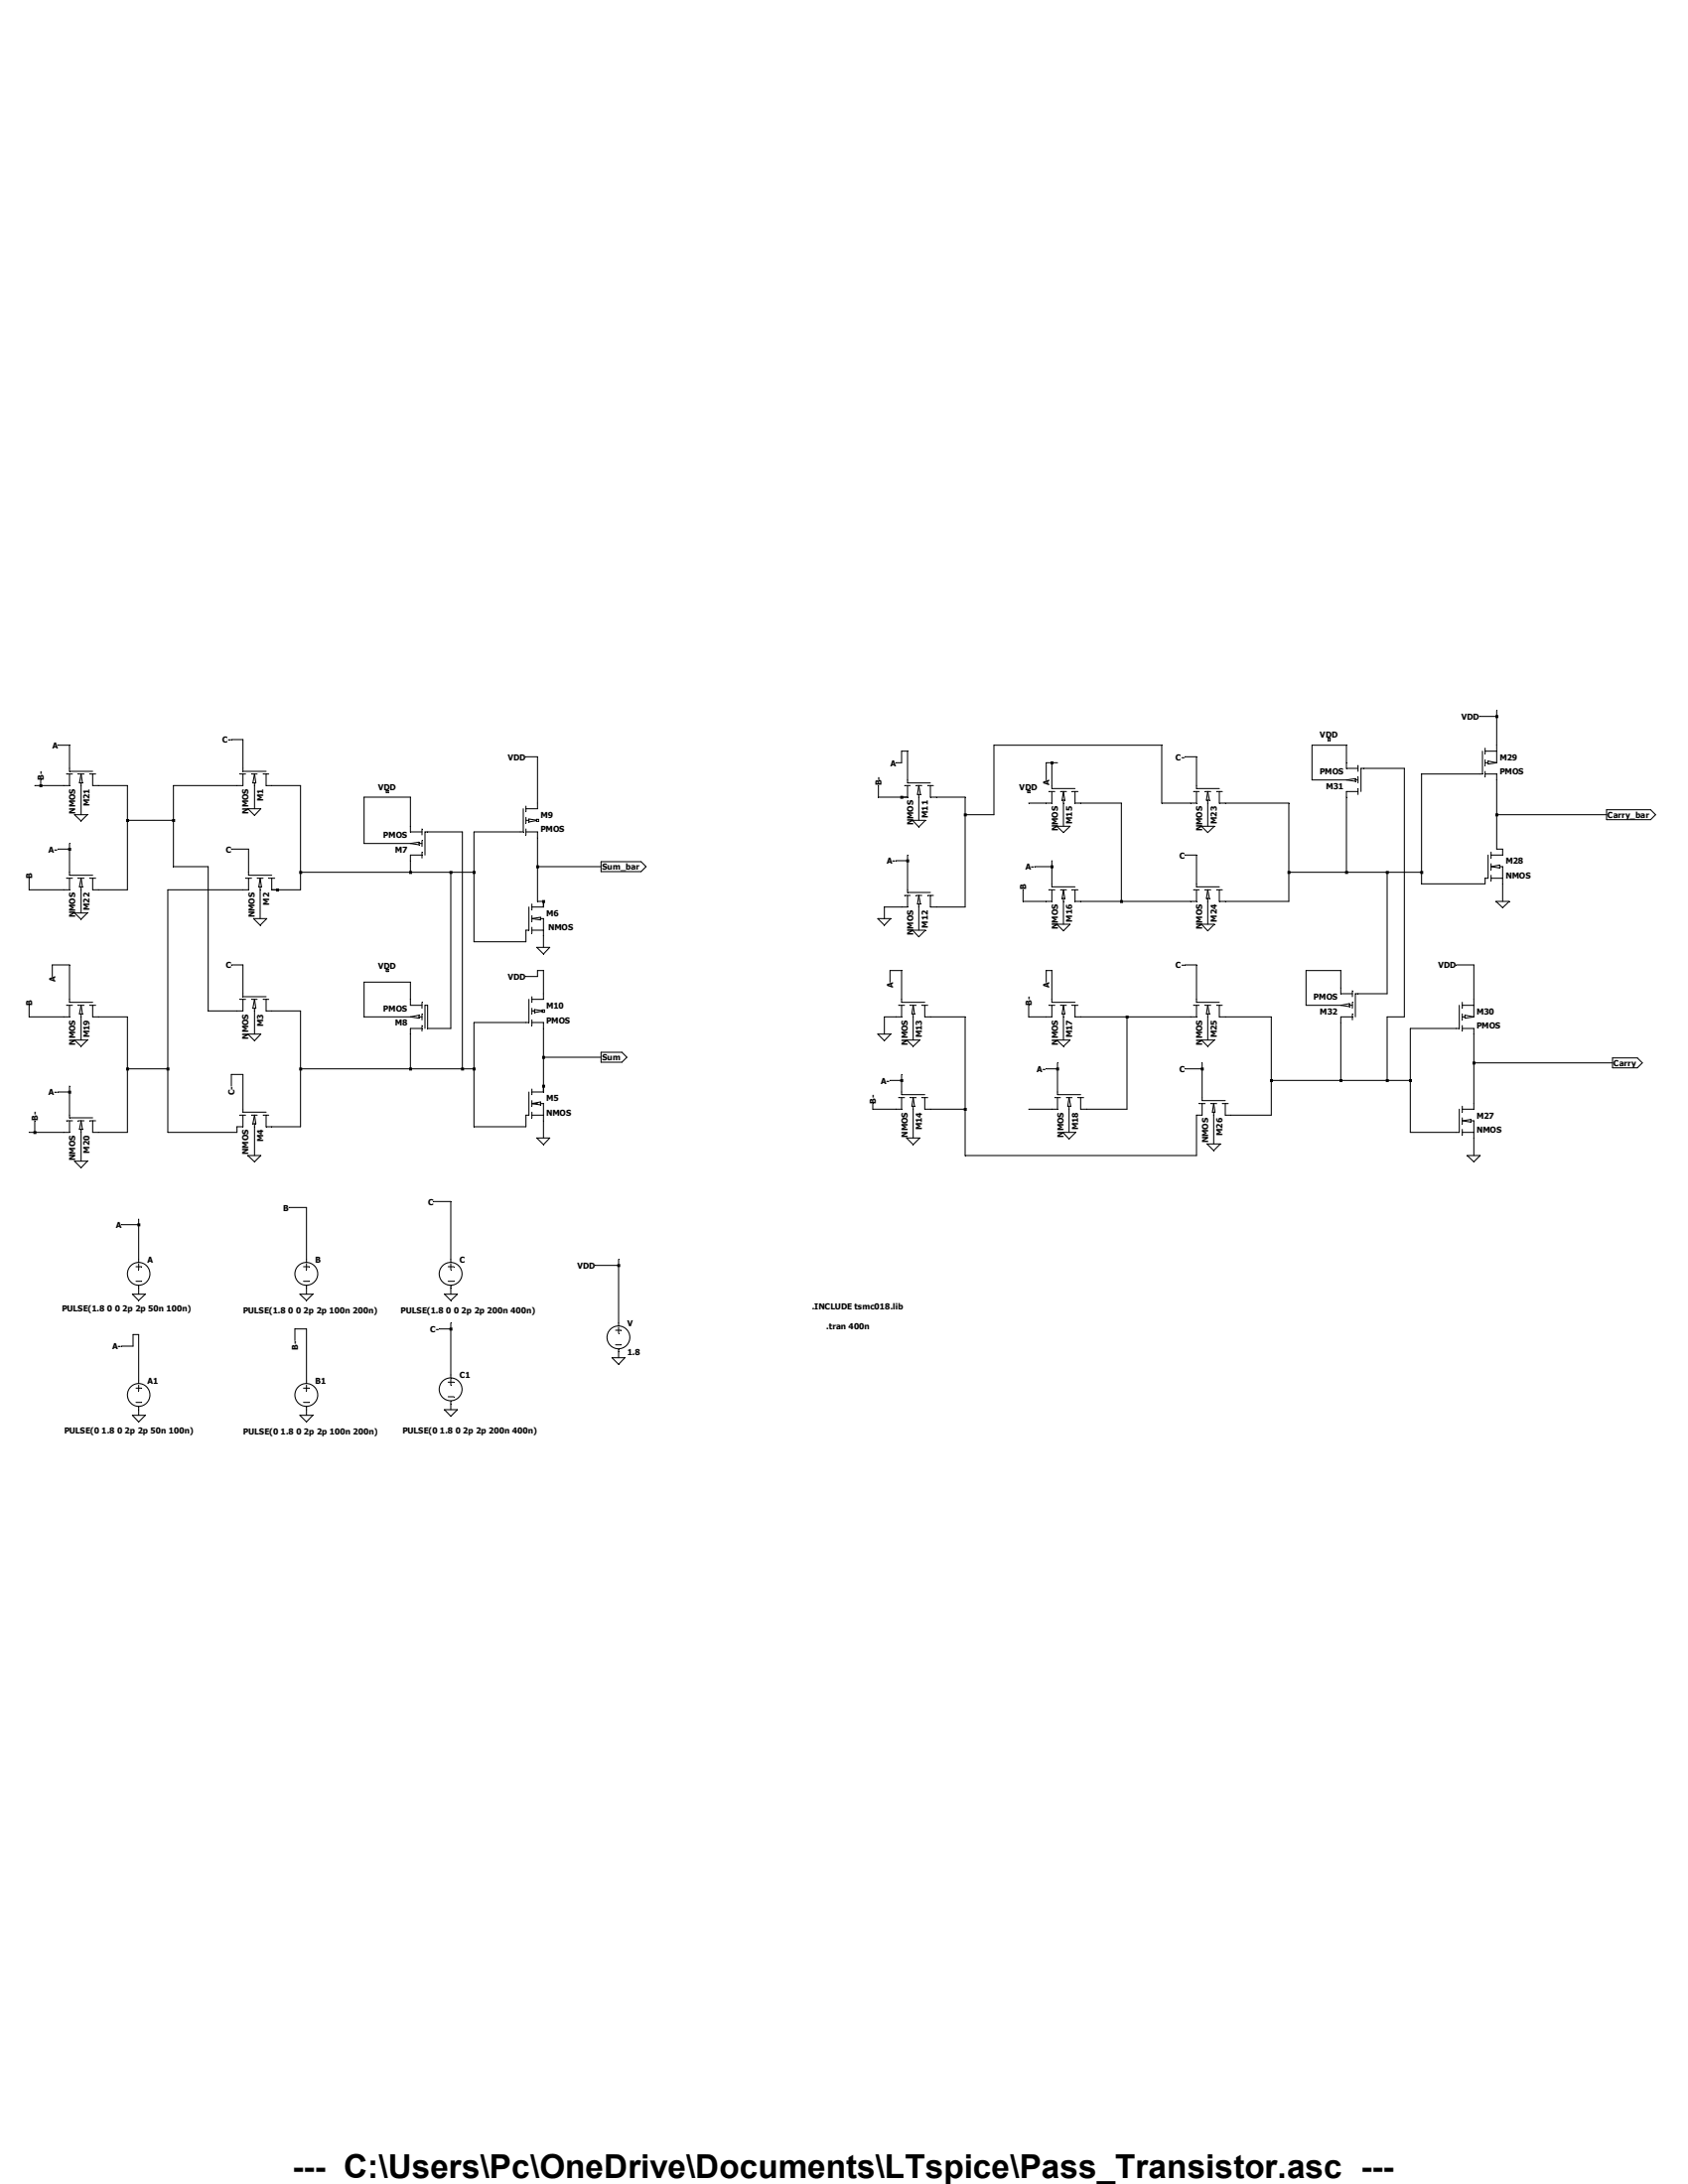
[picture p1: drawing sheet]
<svg xmlns="http://www.w3.org/2000/svg" width="216mm" height="279mm" viewBox="0 0 216 279" stroke-linecap="round" stroke-linejoin="round" font-family="sans-serif">
<g fill="none" stroke="#000" stroke-width=".13">
<path d="M8.5 99h.8M8.9 98.3v.4h3M8.9 99v1.5h-.8M10 99h.8M10.4 99l.1 1.2h-.3zM11.5 99h.7M11.9 99v1.5h.7M30.7 99h.7M31.1 99v1.5h-.8M31.1 98.3v.4h2.9M32.2 99h.7M32.6 99l.1 1.2h-.4z"/>
<path d="M33.7 99h.7M34 99v1.5h.8M8.5 112.4h.8M8.9 111.6v.4h3M8.9 112.4v1.4h-.8M10 112.4h.8M10.4 100.2v.3M10.4 113.5v.3M10.4 112.4l.1 1.1h-.3zM11.5 112.4h.7M11.9 112.4v1.4h.7M31.4 112.4h.8"/>
<path d="M31.8 112.4v1.4h-.7M31.8 111.6v.4h3M32.6 100.2v.3M32.9 112.4h.8M33.3 112.4l.1 1.1h-.3zM33.3 113.5v.3M34.4 112.4h.7M34.8 112.4v1.4h.7M52.5 105.7v.7h1.5M52.5 107.9l1.1-.2v.4zM53.6 107.9h.4M54 109.4h-1.5v.7"/>
<path d="M54 106v.8M54 107.5v.8M54 109v.8M54.7 106.4h-.3v3M66.9 103.5v2.9h-.4M67.3 106.4h1.4v.8M67.3 104.9h.3M67.3 103.1v.7M67.3 104.6v.7M67.3 106v.8M67.6 116v3h-.3M67.6 104.8l1.1 .1-1.1 .3z"/>
<path d="M68 119h1.5v.7M68 117.5l1.1-.2v.4zM68 115.7v.7M68 117.1v.8M68 118.6v.8M68.6 104.8h.3v.3h-.3zM68.7 102.7v.8h-1.4M69.1 117.5h.4M69.5 115.3v.7h-1.5M8.5 128.6h.8M8.9 128.6v1.5h-.8M8.9 127.8v.4h3"/>
<path d="M10 128.6h.8M10.4 129.7v.4M10.4 128.6l.1 1.1h-.3zM11.5 128.6h.7M11.9 128.6v1.5h.7M30.7 127.8h.7M31.1 127.1v.4h2.9M31.1 127.8v1.5h-.8M32.2 127.8h.7M32.6 129v.3M32.6 127.8l.1 1.2h-.4zM33.7 127.8h.7"/>
<path d="M34 127.8v1.5h.8M52.5 127.8v.8h1.5M52.5 130.1l1.1-.2v.4zM53.6 130.1h.4M54 131.6h-1.5v.7M54 128.2v.8M54 129.7v.8M54 131.2v.7M54.7 128.6h-.3v3M67.6 139.7v3h-.3M68 139.3v.7M69.5 138.9v.8h-1.5"/>
<path d="M8.5 143.4h.8M8.9 142.7v.3h3M8.9 143.4v1.5h-.8M10 143.4h.8M10.4 144.5v.4M10.4 143.4l.1 1.1h-.3zM11.5 143.4h.7M11.9 143.4v1.5h.7M30.7 142.7h.7M31.1 141.9v.4h2.9M31.1 142.7v1.4h-.8M32.2 142.7h.7"/>
<path d="M32.6 143.8v.3M32.6 142.7l.1 1.1h-.4zM33.7 142.7h.7M34 142.7v1.4h.8M68 142.7h1.5v.7M68 141.2l1.1-.2v.4zM68 140.8v.7M68 142.3v.7M69.1 141.2h.4"/>
</g>
<path d="M67.6 127.8v3h-.3M68 130.8h1.5v.8M68 129.3h.4M68 127.5v.7M68 129v.7M68 130.5v.7M68.4 129.2l1.1 .1-1.1 .2zM69.3 129.2h.3v.3h-.3zM69.5 127.1v.7h-1.5" fill="none" stroke="#000" stroke-width=".13"/>
<g fill="none" stroke="#000" stroke-width=".13">
<path d="M5.2 99.8v.7M7.4 95.3h1.5v3M29.6 94.6h1.5v3.7M67.3 96.8h1.4v5.9M114.6 97.6h.7v-1.5h.8v4.1h2.9M134.5 97.6v3.3h3M135.3 97.6h-1.5v2.2M151.6 96.8h1.4v4.1h3M169.9 94.4h.2v.3h-.2zM172.2 99.8l1.2-.2v.3zM173.4 99.8h.3M173.7 98.3h-1.5v-3h-4.4v4.5h4.4"/>
<path d="M173.7 97.9v.8M173.7 99.4v.8M189.2 91.7h2.2M189.6 96.1v2.9h-7.8v14.1h8.1v-.7h.4v-3M189.9 99h1.5v9.6h.8v.8h-1.5M189.9 97.6h.4M189.9 95.7v.7M189.9 97.2v.7M189.9 98.7v.7M189.9 96.1h1.5M190.3 97.4l1.1 .2-1.1 .1zM191.4 90.9v6.7"/>
<path d="M3.7 112.4v1.4h4.4M4.4 100.5h3.7M7.4 108.6h1.5M8.9 107.9v3.7M9.5 116.8h1.7l-.8 .8zM9.5 104.2h1.7l-.8 .8zM10.4 100.5v3.7M10.4 113.8v3M12.6 100.5h3.7v13.3h-3.7M16.3 104.9h5.9M29.6 108.6h2.2v3M30.3 100.5h-8.1v10.4h4.4v18.4h3.7"/>
<path d="M31.1 113.8h-9.6v31.1h8.8v-.8M31.7 103.5h1.7l-.8 .8zM32.4 117.5h1.7l-.8 .9zM32.6 100.5v3M33.3 113.8v3.7M34.8 100.5h3.6v13.3h-3.6M38.4 111.6h22.2M49.4 101.1h.3v.3h-.3zM52.5 105.7v-3.7h-5.9v5.9h5.9M52.5 110.1v1.5M54.7 106.4h4.4v30.3M57.7 111.6v20h-3v-3"/>
<path d="M66.5 106.4h-5.9v14.1h6.7v-1.5M68.7 107.2v8.1h.8v.7M68.7 110.9h8.2M69.5 117.5v1.5M69.5 119.7v1.5M76.9 110.2h5.1l.6 .7-.6 .6h-5.1zM112.3 117.5h1.6l-.8 .9zM112.4 100.5v1.5h3.7v-1.5M114.6 110.1h1.5M115.7 100.5h.7M115.7 114.6h.7M116.1 109.4v4.8h2.9"/>
<path d="M116.1 114.6v1.4h-3v1.5M116.7 104.9h1.7l-.9 .9zM116.7 119h1.7l-.9 .8zM117.2 100.5h.7M117.2 114.6h.7M117.5 101.6v3.3M117.5 115.7v3.3M117.5 100.5l.2 1.1h-.4zM117.5 114.6l.2 1.1h-.4zM118.7 100.5h.7M118.7 114.6h.7M119 100.5v1.5h4.4v14h-4.4v-1.4"/>
<path d="M130.9 113.8v1.5h3.6v-1.5M131.4 101.1h.3v.3h-.3zM132.3 110.9h2.2M134.2 101.3h.7M134.2 113.8h.7M134.5 101.3v1.4h-2.9M134.5 110.1v3.4h3M135.2 105.7h1.7l-.9 .8zM135.2 118.2h1.7l-.9 .9zM135.6 101.3h.8M135.6 113.8h.8M136 102.4v3.3"/>
<path d="M136 114.9v3.3M136 101.3l.2 1.1h-.4zM136 113.8l.2 1.1h-.4zM137.1 101.3h.8M137.1 113.8h.8M137.5 101.3v1.4h5.9v12.6M137.5 113.8v1.5h15.5v-1.5M151.6 109.4h1.4v4.1h3M152.7 101.3h.7M152.7 113.8h.7M153 101.3v1.4h-4.4v-7.4h-21.5v8.9h-3.7M153.7 105.7h1.6l-.8 .8z"/>
<path d="M153.7 118.2h1.6l-.8 .9zM154.1 101.3h.8M154.1 113.8h.8M154.5 101.3l.2 1.1h-.4zM154.5 113.8l.2 1.1h-.4zM154.5 102.4v3.3M154.5 114.9v3.3M155.6 101.3h.7M155.6 113.8h.7M156 101.3v1.4h8.8v12.6h-8.8v-1.5M164.8 111.6h17M173.7 101.3h-1.5v10.3"/>
<path d="M173.7 100.9v.7M174.1 101.3v-3h5.5v31.8h-2.2v8.1M177.4 111.6v15.5h-4v3M190.7 112.4h1.5M190.7 110.9l1.1-.2v.3zM190.7 109v.8M190.7 110.5v.8M190.7 112v.7M191.3 115.3h1.7l-.8 .8zM191.4 104.2h14.1M191.8 110.9h.4v4.4M205.5 103.6h5.6l.7 .6-.7 .7h-5.6z"/>
<path d="M3.7 128.6v1.5h4.4M6.7 124.9v-1.5h2.2v4.4M7.4 139.7h1.5M8.9 138.9v3.8M9.5 133.1h1.7l-.8 .8zM10.4 130.1v3M12.6 130.1h3.7v14.8h-3.7M16.3 136.7h5.2M29.6 123.4h1.5v3.7M29.6 138.9v-1.4h1.5v4.4M31.7 132.3h1.7l-.8 .8zM32.6 129.3v3"/>
<path d="M34.8 129.3h3.6v14.8h-3.6M38.4 136.7h22.2M49.4 124h.3v.3h-.3zM52.5 127.8v-2.2h-5.9v4.5h5.9M52.5 132.3v4.4M67.3 124.9h1.4v-.7h.8v2.9M67.3 130.8h-6.7v13.3h6.7v-1.4M68.7 121.2h1.6l-.8 .8zM69.5 131.6v8.1M69.5 135.3h7.4M76.9 134.6h2.6l.7 .7-.7 .6h-2.6zM112.3 132.3h1.6l-.8 .8z"/>
<path d="M113.8 125.6v-1.4h1.5v4h3M113.8 138.2h1.5M114.9 128.6h.8M115.3 128.6v1.5h-2.2v2.2M115.3 137.5v2.5h3M116 133.1h1.6l-.8 .8zM116.4 128.6h.8M116.8 129.7v3.4M116.8 128.6l.2 1.1h-.4zM117.9 128.6h.8M118.3 128.6v1.5h5.1v17.7h29.6v-5.1h.8v-1.5M131.6 128.6v1.5h2.9v-1.5"/>
<path d="M133.8 125.6v-1.4h.7v4h3M133.8 136.7h1.5M134.2 128.6h.7M135.2 133.1h1.7l-.9 .8zM135.3 136v4h2.9M135.6 128.6h.8M136 128.6l.2 1.1h-.4zM136 129.7v3.4M137.1 128.6h.8M137.5 128.6v1.5h15.5v-1.5M144.1 130.1v11.8h-5.9v-1.5M151.6 123.4h1.4v4.8h3"/>
<path d="M151.6 136.7h2.2M152.7 128.6h.7M153.7 133.1h1.6l-.8 .8zM153.8 136v4.8h2.9M154.1 128.6h.8M154.5 128.6l.2 1.1h-.4zM154.5 129.7v3.4M155.6 128.6h.7M156 128.6v1.5h6.6v12.6h-5.9v-1.5M162.6 138.2h17.8M171.5 128.6l1.1-.2v.4zM172.6 128.6h.4"/>
<path d="M173 130.1h-1.5v8.1M173 127.1h-1.5v-2.9h-4.5v4.4h4.5M173 126.7v.8M173 128.2v.8M173 129.7v.8M186.3 123.4h2.2v6.7M186.6 128.6v3h-6.2v13.3h6.2v-3M187 130.1h.4M187 128.6h1.5M187 131.6h1.5v10.3h-1.5M187 128.2v.8M187 129.7v.8"/>
<path d="M187 131.2v.7M187.4 129.9l1.1 .2-1.1 .2zM188.5 136h17.7M206.2 135.3h3.2l.7 .7-.7 .6h-3.2zM3.7 144.9h4.4M4.4 143.4v1.5M9.5 148.5h1.7l-.8 .9zM10.4 144.9v3.6M15.5 156.7h2.2M17.7 156v5.5M31.7 147.8h1.7l-.8 .8zM32.6 144.1v3.7"/>
<path d="M37 154.5h2.2v7M55.5 153.7h2.2v7.8M68 141.2h.7M68.7 145.6h1.6l-.8 .8zM69.5 141.2v1.5M69.5 143.4v2.2M114.9 140.4h.8M115.3 140.4v1.5h-3.7v-.7M116 145.6h1.6l-.8 .8zM116.4 140.4h.8M116.8 141.5v4.1M116.8 140.4l.2 1.1h-.4z"/>
<path d="M117.9 140.4h.8M118.3 140.4v1.5h5.1M134.9 140.4h.7M135.3 140.4v1.5h-3.7M135.9 144.9h1.7l-.9 .8zM136.4 140.4h.7M136.7 140.4l.2 1.1h-.3zM136.7 141.5v3.4M137.9 140.4h.7M153.4 141.2h.7M154.4 146.3h1.7l-.9 .9zM154.9 141.2h.7"/>
<path d="M155.2 142.3v4M155.2 141.2l.2 1.1h-.3zM156.3 141.2h.8M187 144.9h1.5M187 143.4l1.1-.2v.4zM187 141.5v.8M187 143v.8M187 144.5v.7M187.7 147.8h1.6l-.8 .8zM188.1 143.4h.4v4.4M15.5 172.2h1.5v-1.5h.7v6.3M16.9 165.6h1.7l-.9 .8z"/>
<path d="M17.4 162.1h.7M17.4 163.9h.7M17.4 177.6h.7M17.4 179.4h.7M17.7 161.7v.7M17.7 164.5v1.1M17.7 177.2v.7M17.7 180v1.1M37.7 171.5v-1.5h1.5v7M38.4 165.6h1.6l-.8 .8zM38.8 162.1h.8M38.8 163.9h.8"/>
<path d="M38.8 177.6h.8M38.8 179.4h.8M39.2 161.7v.7M39.2 164.5v1.1M39.2 177.2v.7M39.2 180v1.1M56.2 170h1.5M56.9 165.6h1.6l-.8 .8zM57.3 162.1h.7M57.3 163.9h.7M57.3 176.8h.7M57.3 178.7h.7"/>
<path d="M57.7 161.7v.7M57.7 164.5v1.1M57.7 169.2v7.1M57.7 176.4v.8M57.7 179.2v1.1M76.2 161.9h2.9M78.3 173.7h1.6l-.8 .8zM78.7 170.2h.8M78.7 172h.8M79.1 161.1v8.5M79.1 169.8v.8M79.1 172.6v1.1"/>
<path d="M16.9 181.1h1.7l-.9 .8zM38.4 181.1h1.6l-.8 .8zM56.9 180.3h1.6l-.8 .9z"/>
<circle cx="17.7" cy="163" r="1.45"/>
<circle cx="17.7" cy="178.5" r="1.45"/>
<circle cx="39.2" cy="163" r="1.46"/>
<circle cx="39.2" cy="178.5" r="1.46"/>
<circle cx="57.6" cy="163" r="1.46"/>
<circle cx="57.6" cy="177.7" r="1.46"/>
<circle cx="79.1" cy="171.1" r="1.46"/>
</g>
<path d="M4.3 144.7h.4v.4h-.4zM5 100.3h.4v.4h-.4zM8.7 108.5h.4v.3h-.4zM8.7 139.5h.4v.4h-.4zM16.1 104.8h.4v.4h-.4zM16.1 136.6h.4v.3h-.4zM17.6 156.5h.3v.4h-.3zM21.3 136.6h.4v.3h-.4zM22 104.8h.4v.4h-.4zM35.3 113.7h.4v.3h-.4zM38.3 111.4h.4v.4h-.4zM38.3 136.6h.4v.3h-.4zM52.3 111.4h.4v.4h-.4zM52.3 136.6h.4v.3h-.4zM57.5 111.4h.4v.4h-.4zM57.5 169.8h.4v.4h-.4zM59 136.6h.4v.3h-.4zM60.5 111.4h.3v.4h-.3zM60.5 136.6h.3v.3h-.3zM68.6 110.7h.4v.4h-.4zM69.3 115.1h.4v.4h-.4zM69.3 135.1h.4v.4h-.4zM69.3 138.8h.4v.3h-.4zM79 161.7h.3v.4h-.3zM115.1 101.8h.4v.4h-.4zM115.1 138h.4v.4h-.4zM115.9 109.9h.4v.4h-.4zM123.3 104.1h.4v.3h-.4zM123.3 141.7h.4v.4h-.4zM134.4 97.4h.3v.4h-.3zM134.4 110.7h.3v.4h-.3zM135.1 136.6h.4v.3h-.4zM143.3 115.1h.3v.4h-.3zM144 129.9h.4v.4h-.4zM153.6 136.6h.4v.3h-.4zM162.4 138h.4v.4h-.4zM164.7 111.4h.4v.4h-.4zM171.3 138h.4v.4h-.4zM172 111.4h.4v.4h-.4zM177.2 111.4h.4v.4h-.4zM177.2 138h.4v.4h-.4zM180.2 138h.4v.4h-.4zM181.7 111.4h.3v.4h-.3zM188.3 135.8h.4v.4h-.4zM191.3 91.5h.3v.4h-.3zM191.3 104.1h.3v.3h-.3z" fill-rule="evenodd" fill="#000"/>
<text font-size="4.2" x="37.4" y="278.7">--- C:\Users\Pc\OneDrive\Documents\LTspice\Pass_Transistor.asc ---</text>
<g font-size="1.1">
<text x="6.7" y="95.8">A</text>
<text x="28.4" y="95">C-</text>
<text x="168.8" y="94.4">VDD</text>
<text x="186.9" y="92.1">VDD</text>
<text x="5.6" y="99.8" transform="rotate(-90 5.6 99.8)">B-</text>
<text x="48.3" y="101">VDD</text>
<text x="64.9" y="97.2">VDD</text>
<text x="112.7" y="100.5" transform="rotate(-90 112.7 100.5)">B-</text>
<text x="113.9" y="98">A</text>
<text x="130.4" y="101">VDD</text>
<text x="134.2" y="100.5" transform="rotate(-90 134.2 100.5)">A</text>
<text x="150.4" y="97.2">C-</text>
<text x="168.8" y="99.1">PMOS</text>
<text x="169.6" y="100.9">M31</text>
<text x="191.8" y="97.2">M29</text>
<text x="191.8" y="99.1">PMOS</text>
<text x="9.7" y="104.1" transform="rotate(-90 9.7 104.1)">NMOS</text>
<text x="11.5" y="103.2" transform="rotate(-90 11.5 103.2)">M21</text>
<text x="31.8" y="104.1" transform="rotate(-90 31.8 104.1)">NMOS</text>
<text x="33.7" y="102.5" transform="rotate(-90 33.7 102.5)">M1</text>
<text x="49" y="107.2">PMOS</text>
<text x="69.1" y="104.6">M9</text>
<text x="69.1" y="106.5">PMOS</text>
<text x="116.8" y="105.6" transform="rotate(-90 116.8 105.6)">NMOS</text>
<text x="118.7" y="104.6" transform="rotate(-90 118.7 104.6)">M11</text>
<text x="135.3" y="106.3" transform="rotate(-90 135.3 106.3)">NMOS</text>
<text x="137.1" y="105.4" transform="rotate(-90 137.1 105.4)">M15</text>
<text x="153.8" y="106.3" transform="rotate(-90 153.8 106.3)">NMOS</text>
<text x="155.6" y="105.4" transform="rotate(-90 155.6 105.4)">M23</text>
<text x="205.6" y="104.6">Carry_bar</text>
<text x="4.1" y="112.4" transform="rotate(-90 4.1 112.4)">B</text>
<text x="6.2" y="109.1">A-</text>
<text x="28.9" y="109.1">C</text>
<text x="50.5" y="109.1">M7</text>
<text x="77" y="111.3">Sum_bar</text>
<text x="113.4" y="110.5">A-</text>
<text x="131.1" y="111.3">A-</text>
<text x="131.2" y="113.8" transform="rotate(-90 131.2 113.8)">B</text>
<text x="150.8" y="109.8">C</text>
<text x="192.6" y="110.5">M28</text>
<text x="192.6" y="112.4">NMOS</text>
<text x="9.7" y="117.4" transform="rotate(-90 9.7 117.4)">NMOS</text>
<text x="11.5" y="116.5" transform="rotate(-90 11.5 116.5)">M22</text>
<text x="32.6" y="117.4" transform="rotate(-90 32.6 117.4)">NMOS</text>
<text x="34.4" y="115.8" transform="rotate(-90 34.4 115.8)">M2</text>
<text x="69.8" y="117.2">M6</text>
<text x="70.1" y="119">NMOS</text>
<text x="116.8" y="119.6" transform="rotate(-90 116.8 119.6)">NMOS</text>
<text x="118.7" y="118.7" transform="rotate(-90 118.7 118.7)">M12</text>
<text x="135.3" y="118.9" transform="rotate(-90 135.3 118.9)">NMOS</text>
<text x="137.1" y="117.9" transform="rotate(-90 137.1 117.9)">M16</text>
<text x="153.8" y="118.9" transform="rotate(-90 153.8 118.9)">NMOS</text>
<text x="155.6" y="117.9" transform="rotate(-90 155.6 117.9)">M24</text>
<text x="7.1" y="125.6" transform="rotate(-90 7.1 125.6)">A</text>
<text x="28.9" y="123.9">C</text>
<text x="48.3" y="124">VDD</text>
<text x="64.9" y="125.3">VDD</text>
<text x="150.4" y="123.9">C-</text>
<text x="183.9" y="123.9">VDD</text>
<text x="4.1" y="128.6" transform="rotate(-90 4.1 128.6)">B</text>
<text x="33.7" y="131.3" transform="rotate(-90 33.7 131.3)">M3</text>
<text x="49" y="129.4">PMOS</text>
<text x="50.5" y="131.2">M8</text>
<text x="69.8" y="129">M10</text>
<text x="69.8" y="130.9">PMOS</text>
<text x="114.2" y="126.4" transform="rotate(-90 114.2 126.4)">A</text>
<text x="132" y="128.6" transform="rotate(-90 132 128.6)">B-</text>
<text x="134.2" y="126.4" transform="rotate(-90 134.2 126.4)">A</text>
<text x="168" y="127.9">PMOS</text>
<text x="168.8" y="129.8">M32</text>
<text x="188.8" y="129.8">M30</text>
<text x="188.8" y="131.6">PMOS</text>
<text x="9.7" y="133.7" transform="rotate(-90 9.7 133.7)">NMOS</text>
<text x="11.5" y="132.8" transform="rotate(-90 11.5 132.8)">M19</text>
<text x="31.8" y="132.9" transform="rotate(-90 31.8 132.9)">NMOS</text>
<text x="77" y="135.7">Sum</text>
<text x="116.1" y="133.7" transform="rotate(-90 116.1 133.7)">NMOS</text>
<text x="117.9" y="132.8" transform="rotate(-90 117.9 132.8)">M13</text>
<text x="132.6" y="137.2">A-</text>
<text x="135.3" y="133.7" transform="rotate(-90 135.3 133.7)">NMOS</text>
<text x="137.1" y="132.8" transform="rotate(-90 137.1 132.8)">M17</text>
<text x="150.8" y="137.2">C</text>
<text x="153.8" y="133.7" transform="rotate(-90 153.8 133.7)">NMOS</text>
<text x="155.6" y="132.8" transform="rotate(-90 155.6 132.8)">M25</text>
<text x="206.4" y="136.4">Carry</text>
<text x="4.8" y="143.4" transform="rotate(-90 4.8 143.4)">B-</text>
<text x="6.2" y="140.1">A-</text>
<text x="30" y="140.1" transform="rotate(-90 30 140.1)">C-</text>
<text x="69.8" y="140.8">M5</text>
<text x="69.8" y="142.7">NMOS</text>
<text x="112" y="141.2" transform="rotate(-90 112 141.2)">B-</text>
<text x="112.6" y="138.6">A-</text>
<text x="188.8" y="143.1">M27</text>
<text x="9.7" y="148.5" transform="rotate(-90 9.7 148.5)">NMOS</text>
<text x="11.5" y="147.5" transform="rotate(-90 11.5 147.5)">M20</text>
<text x="31.8" y="147.7" transform="rotate(-90 31.8 147.7)">NMOS</text>
<text x="33.7" y="146.1" transform="rotate(-90 33.7 146.1)">M4</text>
<text x="116.1" y="145.5" transform="rotate(-90 116.1 145.5)">NMOS</text>
<text x="117.9" y="144.6" transform="rotate(-90 117.9 144.6)">M14</text>
<text x="136" y="145.5" transform="rotate(-90 136 145.5)">NMOS</text>
<text x="137.9" y="144.6" transform="rotate(-90 137.9 144.6)">M18</text>
<text x="154.5" y="146.2" transform="rotate(-90 154.5 146.2)">NMOS</text>
<text x="156.3" y="145.3" transform="rotate(-90 156.3 145.3)">M26</text>
<text x="188.8" y="144.9">NMOS</text>
<text x="36.2" y="154.9">B</text>
<text x="54.7" y="154.1">C</text>
<text x="14.8" y="157.1">A</text>
<text x="18.9" y="161.5">A</text>
<text x="40.3" y="161.5">B</text>
<text x="58.8" y="161.5">C</text>
<text x="7.9" y="167.7">PULSE(1.8 0 0 2p 2p 50n 100n)</text>
<text x="73.8" y="162.3">VDD</text>
<text x="103.8" y="167.5">.INCLUDE tsmc018.lib</text>
<text x="14.4" y="172.6">A-</text>
<text x="31.1" y="168">PULSE(1.8 0 0 2p 2p 100n 200n)</text>
<text x="38.1" y="172.7" transform="rotate(-90 38.1 172.7)">B-</text>
<text x="51.3" y="168.1">PULSE(1.8 0 0 2p 2p 200n 400n)</text>
<text x="55" y="170.4">C-</text>
<text x="80.2" y="169.7">V</text>
<text x="80.2" y="173.4">1.8</text>
<text x="105.7" y="170.1">.tran 400n</text>
<text x="18.9" y="177.1">A1</text>
<text x="40.3" y="177.1">B1</text>
<text x="58.8" y="176.3">C1</text>
<text x="8.2" y="183.4">PULSE(0 1.8 0 2p 2p 50n 100n)</text>
<text x="31.1" y="183.5">PULSE(0 1.8 0 2p 2p 100n 200n)</text>
<text x="51.5" y="183.3">PULSE(0 1.8 0 2p 2p 200n 400n)</text>
</g>
</svg>
